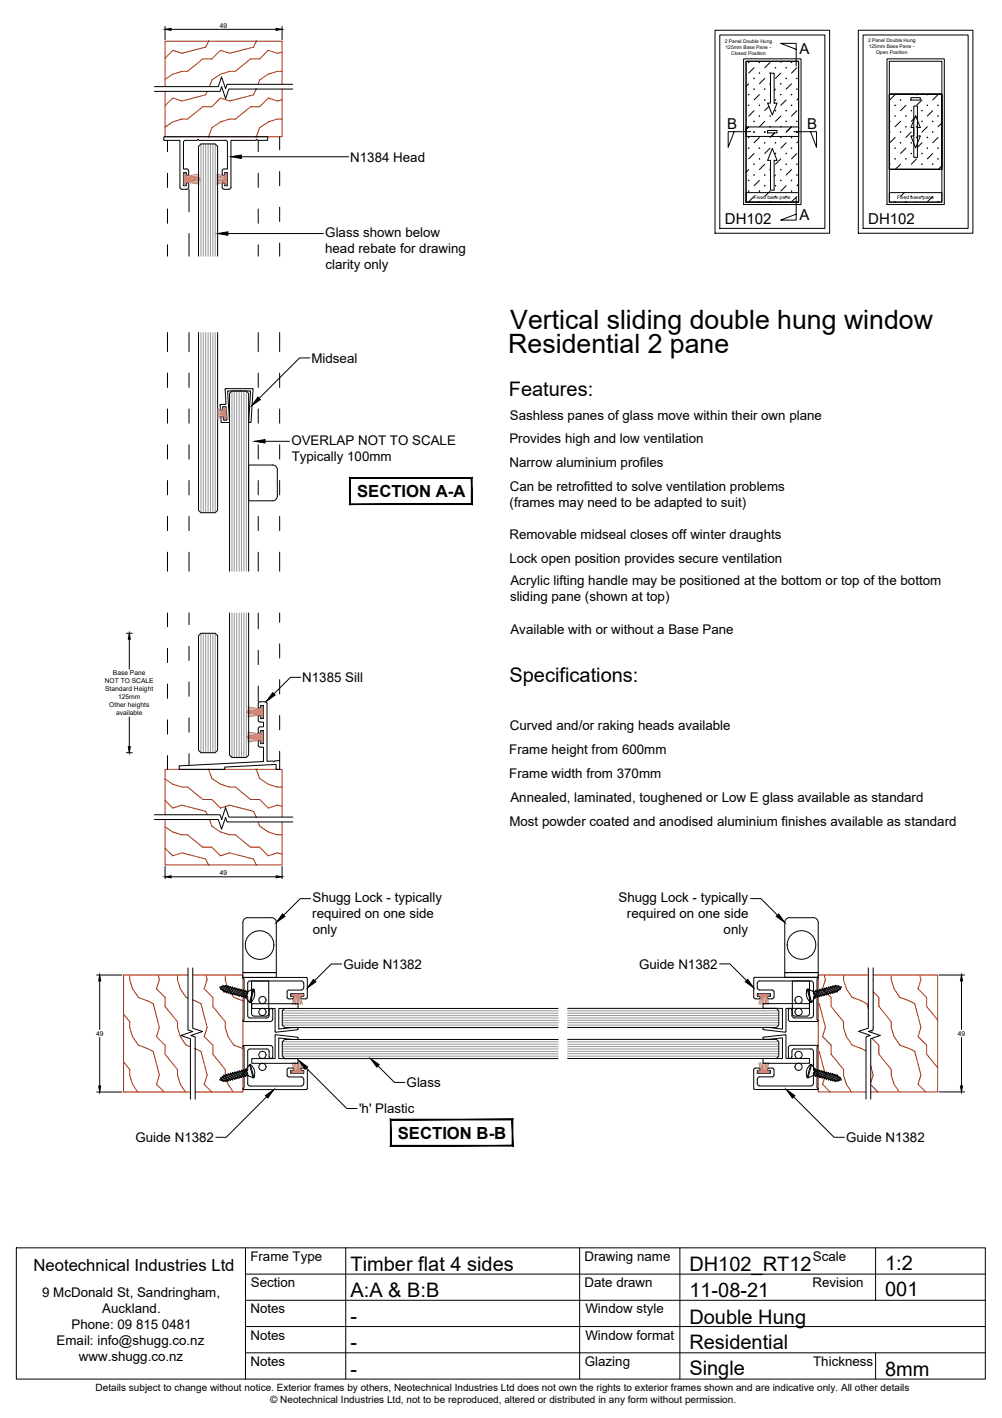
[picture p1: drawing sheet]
<svg xmlns="http://www.w3.org/2000/svg" width="210mm" height="297mm" viewBox="0 0 210 297" stroke-linecap="round" stroke-linejoin="round" font-family="sans-serif">
<!-- layer: APL Notes -->
<g fill="#000" stroke="#000" stroke-width=".21">
<path d="M98.7 100.2v5.3l.2 .2zM98.7 100.2l.2-.2v5.7zM73.4 100.2h25.3l.2-.2zM73.2 100h25.7l-25.5 .2zM73.2 100l.2 5.5v-5.3zM73.2 100l.2 5.5-.2 .2zM73.4 105.5l-.2 .2 25.5-.2zM73.2 105.7l25.5-.2 .2 .2z"/>
<path d="M107.3 234.6v5.3l.1 .2zM107.3 234.6l.1-.2v5.7zM81.9 234.6h25.4l.1-.2zM81.8 234.4h25.6l-25.5 .2zM81.8 234.4l.1 5.5v-5.3zM81.8 234.4l.1 5.5-.1 .2zM81.9 239.9l-.1 .2 25.5-.2zM81.8 240.1l25.5-.2 .1 .2z"/>
</g>
<!-- layer: Glass -->
<g fill="#fff" stroke="#fff" stroke-width=".21">
<path d="M52.1 97.4h5.2zM52.1 97.4h5.2z"/>
<path d="M52.1 97.4l5.3 .1zM52.1 97.4l5.3 .1z"/>
<path d="M52.1 97.5h5.5zM52.1 97.5h5.5z"/>
<path d="M52.1 97.5l5.6 .1zM52.1 97.5l5.6 .1h-5.6z"/>
<path d="M52.1 97.6l5.8 .2-.2-.2zM52.1 97.6l5.8 .2h-5.8z"/>
<path d="M52.1 97.8l5.9 .1-.1-.1zM52.1 97.8l5.9 .1h-5.9z"/>
<path d="M52.1 97.9l5.9 .2v-.2zM52.1 97.9l5.9 .2h-5.9z"/>
<path d="M52.1 98.1l6 .1-.1-.1zM52.1 98.1l6 .1h-6z"/>
<path d="M52.1 98.2l6 .2v-.2zM52.1 98.2l6 .2h-6z"/>
<path d="M52.1 98.4l6 5.5v-5.5zM52.1 98.4l6 5.5h-6z"/>
<path d="M52.1 103.9l6 .2v-.2zM52.1 103.9l6 .2h-6z"/>
<path d="M52.1 104.1l5.9 .2 .1-.2zM52.1 104.1l5.9 .2h-5.9z"/>
<path d="M52.1 104.3l5.9 .1v-.1zM52.1 104.3l5.9 .1h-5.9z"/>
<path d="M52.1 104.4l5.8 .1 .1-.1zM52.1 104.4l5.8 .1h-5.8z"/>
<path d="M52.1 104.5l5.6 .2 .2-.2zM52.1 104.5l5.6 .2h-5.6z"/>
<path d="M52.1 104.7l5.5 .1 .1-.1zM52.1 104.7l5.5 .1h-5.5z"/>
<path d="M52.1 104.8h5.5zM52.1 104.8h5.3z"/>
<path d="M52.1 104.8h5.3zM52.1 104.8l5.2 .1z"/>
<path d="M52.1 104.9h5.2zM52.1 104.9h5z"/>
</g>
<g fill="none" stroke="#000" stroke-width=".21">
<path d="M41.6 53.7v-23l.5-.6h3l.5 .6v23M41.6 69.7v37.2l.5 .5h3l.5-.5v-37.2M52.1 97.4h5a1.01 1.01 0 0 1 1 1v5.5a1.01 1.01 0 0 1-1 1h-5zM48.1 119.7v-37.3l.5-.5h3l.5 .5v37.3M41.6 133.2l.5-.5h3l.5 .5v24l-.5 .5h-3l-.5-.5zM48.1 128.4v29.8l.5 .5h3l.5-.5v-29.8M57.7 216.8l4.7 .5v.4l-4-.3v4.3h4v1h-9.7v-1h4.9zM57.8 216.2l-.2-.1v-4.8h-4.9v-1h9.7v1h-4v4.3l4-.3v.4l-4.6 .5M116.9 211.3h-57.3l-.5 .4v3l.5 .6h57.3M116.9 217.7h-57.3l-.5 .5v3l.5 .5h57.3M118.9 211.2h43.8l.4 .5v3l-.4 .5h-43.8M118.9 217.7h43.8l.4 .5v3l-.4 .5h-43.8"/>
<path d="M159.9 215.7v-.5l4 .4v-4.4h-4.1v-1h9.8v1h-5v4.9M160 215.7l4.5 .5M164.6 216.1l-.1 .1M164.6 216.9l-.1-.1-4.5 .5M164.6 216.9v4.8h5v1h-9.8v-1h4.1v-4.3l-4 .3v-.4"/>
<circle cx="55" cy="212" r=".75"/>
<circle cx="55" cy="209.5" r=".75"/>
<circle cx="167.3" cy="212" r=".75"/>
<circle cx="167.3" cy="209.5" r=".75"/>
<circle cx="55" cy="223.5" r=".75"/>
<circle cx="55" cy="221" r=".75"/>
<circle cx="167.3" cy="221" r=".75"/>
<circle cx="167.3" cy="223.5" r=".75"/>
</g>
<g fill="none" stroke="#939598" stroke-width=".21">
<path d="M42.1 30.1v23.6M42.6 30.1v23.6M43.1 30.1v23.6M43.6 30.1v23.6M44.1 30.1v23.6M44.6 30.1v23.6M45.1 30.1v23.6M42.1 69.7v37.7M42.6 69.7v37.7M43.1 69.7v37.7M43.6 69.7v37.7M44.1 69.7v37.7"/>
<path d="M44.6 69.7v37.7M45.1 69.7v37.7M48.6 81.9v37.8M49.1 81.9v37.8M49.6 81.9v37.8M50.1 81.9v37.8M50.6 81.9v37.8M51.1 81.9v37.8M51.6 81.9v37.8M42.1 132.7v25M42.6 132.7v25M43.1 132.7v25"/>
<path d="M43.6 132.7v25M44.1 132.7v25M44.6 132.7v25M45.1 132.7v25M48.6 128.4v30.3M49.1 128.4v30.3M49.6 128.4v30.3M50.1 128.4v30.3M50.6 128.4v30.3M51.1 128.4v30.3M51.6 128.4v30.3M59.1 213.2h57.8"/>
<path d="M59.1 213.7h57.8M59.1 214.3h57.8M59.1 212.8h57.8M59.1 212.2h57.8M59.1 211.7h57.8M59.1 214.7h57.8M59.1 219.7h57.8M59.1 219.3h57.8M59.1 218.7h57.8M59.1 218.2h57.8M118.9 213.2h44.2M118.9 213.7h44.2"/>
<path d="M118.9 214.2h44.2M118.9 212.7h44.2M118.9 212.2h44.2M118.9 211.7h44.2M118.9 214.7h44.2M118.9 219.7h44.2M118.9 218.7h44.2M118.9 218.2h44.2M118.9 219.2h44.2M59.1 220.2h57.8M59.1 220.8h57.8M59.1 221.2h57.8"/>
<path d="M118.9 220.7h44.2M118.9 221.2h44.2M118.9 220.2h44.2"/>
</g>
<!-- layer: Text2 -->
<path d="M26.5 132.7h1.2M27.1 133.9v6.3M26.5 157.7h1.2M27.1 150.2v6.2" fill="none" stroke="#000" stroke-width=".21"/>
<path d="M27.1 132.7l.2 1.2h-.4zM26.9 156.4h.4l-.2 1.3z" fill="#000" stroke="#000" stroke-width=".21"/>
<!-- layer: Timber 1 -->
<g fill="#b82e00" stroke="#b82e00" stroke-width=".21">
<circle cx="53.7" cy="28.6" r=".08"/>
<circle cx="43.7" cy="28.6" r=".08"/>
<circle cx="53.7" cy="18.7" r=".08"/>
<circle cx="53.7" cy="8.6" r=".08"/>
<circle cx="43.7" cy="8.6" r=".08"/>
<circle cx="53.7" cy="161.2" r=".08"/>
<circle cx="43.7" cy="161.2" r=".08"/>
<circle cx="53.7" cy="171.2" r=".08"/>
<circle cx="53.7" cy="181.2" r=".08"/>
<circle cx="43.7" cy="181.2" r=".08"/>
<circle cx="50.9" cy="209.6" r=".08"/>
<circle cx="50.9" cy="219.7" r=".08"/>
<circle cx="40.9" cy="219.6" r=".08"/>
</g>
<g fill="none" stroke="#b82e00" stroke-width=".21">
<path d="M43.4 19.1l-.3 .7-5 1.4-1.9-.7-1.6 1.6M43.7 8.6l-.6 1.2-5 1.4-1.9-.7-1.6 1.7M44.4 16.7l-.5 1.4M48.1 15l-1.9 .5-1.8 1.2M53.7 18.7l-.6 1.1-5 1.4-1.9-.7-1.8 1.9h-1.9l-3.2 2.6M53.7 8.6l-.6 1.2-5 1.4-1.9-.7-1.8 1.8h-1.9l-3.2 2.7h-1.2l-1.9 .5-1.6 1.1M59.1 17.7v-9.1h-24.5v9.5M59.1 18.7v9.9h-24.5v-9.5M59.1 10.9l-1 .3-1.9-.7-1.8 1.8h-1.9l-3.2 2.7h-1.2M59.1 15h-1l-1.9 .5-1.8 1.2-.3 1M39.3 24.9h-1.2l-1.9 .6-1.6 1.1M44.4 26.7l-.7 1.9"/>
<path d="M48.1 24.9h1.2M48.1 24.9l-1.9 .6-1.8 1.3M59.1 20.9l-1 .3-1.9-.7-1.8 1.9h-1.9l-3.2 2.6M59.1 24.9h-1l-1.9 .6-1.8 1.3-.7 1.8M34.6 171.7v9.5h24.5v-9M34.6 170.7v-9.5h24.5v10M34.6 167.7l1.6 1.6 1.9-.6 5 1.3M34.6 177.7l1.6 1.6 1.9-.6M34.6 173.2l1.6 1.1 1.9 .6h1.2l3.2 2.6h1.9l1.8 1.8 1.9-.6M34.6 163.2l1.6 1.1M36.2 164.3l1.9 .6h1.2l3.2 2.6h1.9l1.8 1.8 1.9-.6 5 1.3M38.1 178.7l5 1.3 .6 1.2"/>
<path d="M43.1 170l.3 .7M43.7 161.2l.7 1.9M43.9 171.7l.5 1.4M44.4 173.1l1.8 1.2 1.9 .6M44.4 163.1l1.8 1.2M46.2 164.3l1.9 .6M48.1 178.7l5 1.3 .6 1.2M48.1 164.9h1.2l3.2 2.6h1.9l1.8 1.8 1.9-.6 1 .2M48.1 174.9h1.2l3.2 2.6h1.9l1.8 1.8 1.9-.6M53.1 170l.6 1.2M53.7 161.2l.7 1.9 1.8 1.2M54.1 172.2l.3 .9 1.8 1.2 1.9 .6h1"/>
<path d="M56.2 164.3l1.9 .6h1M58.1 178.7l1 .2M25.9 212.4l1.3 1.6v1.3l.6 1.8M27.2 204.2v1l.6 1.9M27.8 207.1l1.2 1.8M27.8 217.2l1.2 1.8M29 208.9l3.1 1.4M29 218.9l3.1 1.3 1.3 5M32.1 210.2l1.3 5.1M33.1 204.2l.3 1M33.4 215.3l-.6 1.9 1.8 1.8v1.8l2.6 3.3v1.1l.6 1.9 1.1 1.7M33.4 205.2l-.6 1.9 1.8 1.8v1.9l2.6 3.2v1.3l.6 1.8 1.2 1.9"/>
<path d="M37.2 204.2v1l.6 1.9 1.2 1.8 .4 .2M39 218.9l.9 .4M39.4 204.2h-13.5v24.6h14M40.4 204.2h10.5v24.6h-10M40.4 209.5l1.7 .8M40.9 219.7l1.2 .5 1.3 5M42.1 210.2l1.3 5.1M43.1 204.2l.3 1M43.4 215.3l-.6 1.9 1.8 1.8v1.8l2.6 3.3v1.1l.6 1.9 1 1.7M43.4 205.2l-.6 1.9 1.8 1.8v1.9l2.6 3.2v1.3l.6 1.8 1.2 1.9M47.2 204.2v1l.6 1.9 1.2 1.8 1.9 .7M49 218.9l1.9 .7"/>
<path d="M171.4 210.1l.2 .1 1.3 5-.6 1.9 1.8 1.8v1.9l2.6 3.2v1.2l.6 1.9 1.1 1.6M172.6 204.2l.3 1-.6 1.9 1.8 1.8v1.9l2.6 3.2v1.2l.6 1.9 1.2 1.8 2.9 1.2M176.7 204.2v1l.6 1.9 1.2 1.8M178.5 208.9l3.1 1.3 .3 1.2M181.9 204.2h-10.5v24.5h10M182.7 217.5l1.4 1.4v1.9M182.7 215.8l-.1 .5M182.9 204.2h13.5v24.5h-14M182.9 205.2h.1M182.9 215.2h.1M182.9 207.7l1.2 1.2v1.9M184.1 210.8l2.6 3.2v1.2l.6 1.9"/>
<path d="M186.7 204.2v1l.6 1.9M187.3 217.1l1.2 1.8 3.1 1.3 1.3 5M187.3 207.1l1.2 1.8M188.5 208.9l3.1 1.3 1.3 5M192.7 204.2l.2 1M192.9 215.2l-.6 1.9 1.8 1.8v1.9l2.3 2.9M192.9 205.2l-.6 1.9 1.8 1.8v1.9l2.3 2.9M25.9 222.4l1.3 1.7v1.1l.6 1.9M27.8 227.1l1 1.7M33.4 225.2l-.6 1.9 1.6 1.7M43.4 225.2l-.6 1.9 1.6 1.7M171.4 220.1l.2 .1 1.3 5-.6 1.9 1.6 1.6"/>
<path d="M182.4 223.3l.5 1.9-.5 1.6M182.4 227.2l1.5 1.5M184.1 220.8l2.6 3.2v1.2l.6 1.9M187.3 227.1l1.1 1.6M192.9 225.2l-.6 1.9 1.6 1.6"/>
</g>
<!-- layer: Shugg Blocks -->
<path d="M61.3 18.7h-13.4l-.6 1.9-.9-2.5-.3 1h-13.8M61.3 17.7h-13.7l-.3 .9-.9-2.5-.7 2h-13.4M32.3 170.7h13.8l.3 1 .9-2.5 .6 2h13.4M32.3 171.7h13.4l.7 2 .9-2.5 .3 1h13.7M39.4 202.8v13l1 .3-2.5 .8 2 .7v12.7M40.4 202.8v12.6l2 .7-2.4 .8 .9 .3v13.1M181.9 202.7v12.7l-2 .7 2.4 .8-.9 .3v13M182.9 202.7v13l-1 .4 2.5 .8-2 .7v12.6" fill="none" stroke="#000" stroke-width=".21"/>
<!-- layer: Dimensions -->
<g fill="none" stroke="#000" stroke-width=".21">
<path d="M34.6 5.5v2.8M35.8 6.1h22M59.1 5.5v2.8M34.6 181.5v2.6M35.8 183.7h22M59.1 181.5v2.6M20.2 204.2h5.4M20.9 205.5v10.2M20.9 217.3v10.2M196.7 204.2h5.3M201.4 205.5v10.2M201.4 217.3v10.2"/>
<path d="M20.2 228.8h5.4M196.7 228.7h5.3"/>
</g>
<path d="M34.6 6.1l1.2-.2v.5zM57.8 5.9l1.3 .2-1.3 .3zM34.6 183.7l1.2-.2v.4zM57.8 183.5l1.3 .2-1.3 .2zM20.9 204.2l.2 1.3h-.4zM201.4 204.2l.2 1.3h-.4zM20.7 227.5h.4l-.2 1.3zM201.2 227.5h.4l-.2 1.2z" fill="#000" stroke="#000" stroke-width=".21"/>
<!-- layer: AlumOutline -->
<g fill="none" stroke="#000" stroke-width=".21">
<path d="M34.4 29.4l-.1-.6 .2-.2h21.4l.2 .2-.2 .6M34.5 29.4h3.2v9.9l.2 .3 1.2 .1 .4-.5M35.1 29.4v2.4M35.1 36.3v3M38.8 29.4l-.3 .2-.1 .2v5.6l.9 .1 .2 .3M38.8 29.4h2.5l.2-.2 .2 .2h5.6M39 38.5l.3-.2 .2 .2M39 36.5l.3 .3 .2-.3M39 36.5v-.3h-.6v2.7h.6v-.4M39.5 35.8v.7M39.5 38.5v.8M39.6 39.7v4.7"/>
<path d="M46.5 35.8v.7l.3 .3 .2-.1v-.5h.6v2.7h-.6v-.6h-.4v1.1l.3 .2 1.1 .1M47.2 29.4l.4 .4M47.6 29.8v5.6l-.9 .1-.2 .3M54.1 29.4v2.4M54.1 36.3v3M56 29.4h-2l-.2-.2-.2 .2h-5.2v9.8l-.4 .4M58.6 28.6v2.8M58.6 35.9v3M35.1 43.8v3M35.1 51.3v2.4M39.6 48.9v4.8M54.1 43.8v3"/>
<path d="M54.1 51.3v2.4M58.6 43.4v3M58.6 50.9v2.8M35.1 69.7v4M35.1 78.2v3M39.6 69.7v4M39.6 78.2v3M54.1 69.7v4M54.1 78.2v3M58.6 69.7v4M58.6 78.2v3M35.1 85.7v3"/>
<path d="M35.1 93.2v3M39.6 85.7v3M39.6 93.2v3M54.1 85.7v3M54.1 93.2v3M58.6 85.7v3M58.6 93.2v3M35.1 100.7v3M35.1 108.2v3M35.1 115.7v4M39.6 100.7v3M39.6 108.2v3"/>
<path d="M39.6 115.7v4M54.1 100.7v3M54.1 108.2v3M54.1 115.7v4M58.6 100.7v3M58.6 108.2v3M58.6 115.7v4M35.1 128.4v2.9M35.1 135.8v3M39.6 128.4v2.5M39.6 135.4v3M54.1 128.4v3.3"/>
<path d="M54.1 136.2v3M58.6 128.4v2M58.6 134.9v3M35.1 143.3v3M35.1 150.8v3M35.1 158.3v2.9M39.6 142.9v3M39.6 150.4v3M39.6 157.9v2.4M54.1 148.1l.2 .3 .3-.3M54.1 148.1v-.7l.2-.3 1.3-.1 .3 .2v12.3l1.2-.1 .3 .2 .1-.2h1l.1 1.6-.1 .1M54.1 152.6v.8l.2 .2 .3-.2v-.4h.6v2.8h-.6v-.4l-.3-.3-.2 .3v.9l.4 .2"/>
<path d="M54.1 143.7v3.3M54.5 156.5h.7v3l-17.5 .9-.2 .6 .2 .1 9.3 .1 .1-.5 10.7-.6 .1 1 .6 .1M54.6 148.1v-.3h.6v2.7h-.6v-.4l-.3-.2-.2 .2v.8l.2 .3 .9 .1v1h-.9l-.2 .3M58.6 142.4v3M58.6 149.9v3M58.6 157.4v1.9M50.9 204.9l.2 .2v8.5l-.2 .3 .1 .1M51 204.7l-.1 .2M51 219l-.1 .1 .2 .3v8.5l-.2 .2 .1 .1M51 219l5.9 .1 .2 .4v1.9a.38 .38 0 0 1-.3 .3 .38 .38 0 0 1-.4-.3v-1.2M51 204.8h13.1M51.9 206v-.3l.5-.2h10.7l.5 .2v1.2l-.2 .4-2.9 .1-.4 .4"/>
<path d="M51.9 206v2.2l-.3 .3 .3 .3v4M56.4 211.6a.37 .37 0 0 1 .4-.4 .37 .37 0 0 1 .3 .4M56.4 211.6l-.1 1.4-.4 .2h-3.5h-.3l-.2-.5M57.1 213.5l-.2 .4-.3 .1h-5.6M57.1 211.6v1.9M60.1 207.8v1.1M64.1 204.7l.3 .3-.1 4.1-.3 .1-.9-.1v-.3h.5v-.7h-2.7v.7l.4-.1 .2 .3-.2 .2h-1l-.2-.3M159.1 205.5l-.4 .2-.1 .3 .1 1.1 .4 .3h2.8l.2 .3 .1 1.2-.4 .3h-.8l-.2-.2 .2-.3h.4v-.6h-2.8v.6l.6 .1v.3l-.9 .1-.4-.2 .1-4.2 13.3-.1-.2 .4v8.5l.3 .2M159.1 205.5h10.8M165.1 211.6a.37 .37 0 0 1 .4-.4 .37 .37 0 0 1 .4 .4M165.1 213.5l.3 .4 .2 .1h5.7M165.1 219.5l.1-.3 .4-.2h5.8l-.3 .4v8.4l.3 .4h-13.4l-.1-4.3 .4-.2 .9 .1v.4h-.6v.6h2.8v-.6h-.6v-.2l.2-.3h.8l.3 .4 .1 1.1-.3 .3-2.8 .1-.4 .2-.1 1.2 .3 .4 .2 .1"/>
<path d="M165.2 211.6v1.9M165.2 219.5v1.9M165.9 211.6l.1 1.4 .4 .2M166.4 219.7l-.4 .3-.1 1.4M166.4 213.2h3.5M166.4 219.7h3.5M169.9 205.5h.2l.3 .5M169.9 219.7l.2 .1 .3 .4M170.4 212.7l-.1 .3-.4 .2M170.4 206v2.2l.3 .3-.3 .3v3.9M171.4 213.8l-.1 .2M51.9 220.2l.2-.4 .3-.1h3.5l.2 .1 .3 .4"/>
<path d="M51.9 220.2v4l-.3 .3 .3 .3v2.2M60.1 225.2l.4 .4M60.1 224.1l.2-.3 1-.1 .2 .3-.2 .2M60.1 224.1v1.1M60.5 225.6h2.6M61.3 224.2h-.4v.6h2.7v-.6h-.3M63.1 225.6h.3l.2 .5v1.1l-.5 .3h-10.7l-.3-.1-.2-.4M63.2 224.2l-.2-.2 .2-.3 1 .1 .2 .3v3.9l-.3 .2h-13.1M159.1 227.5h10.8M165.1 221.4a.37 .37 0 0 0 .4 .3 .37 .37 0 0 0 .4-.3M170.4 227l-.1 .2-.4 .3M170.4 220.2v4l.3 .3-.3 .3v2.2"/>
</g>
<!-- layer: Components -->
<g fill="none" stroke="#000" stroke-width=".21">
<path d="M46.3 87.4v1M46.6 87.3l.1 .1M46.6 87.3l-.3 .1M46.6 85.4l-.1 .5M46.8 87.4v.5M46.8 87.9l.1 .1M46.9 88h.5M47.2 84.7l.1-.1-.1-3.2h5.7l-.3 7M47.2 84.7l-1.1 .1 .1 1 .3 .2M47.4 85.3l-.6-.1-.2 .1M47.4 85.3l.1 2.6-.1 .1M47.7 82l.4 6.4"/>
<path d="M47.7 82l.1-.1h4.6l.1 .1M48.1 88.4l-.2 .1h-1.4l-.2-.1M52.1 88.4l.1 .1 .4-.1M52.5 82l-.4 6.4M46.5 206.7l-.4 .1 .1 .4 .5-.5M46.5 206.6l.3-.1-.1 .2M46.5 206.6l-.3 .4M46.7 207.4l.2 .2M46.9 207.6v.2l.2-.1M47.1 206.6l-.5 .7-.2-.2M47.1 206.6l.3-.2-.1 .2M47.1 206.6h-.4"/>
<path d="M47.1 207.7h.3M47.3 206.6l-.7 .9v-.2M47.3 206.6l.3 .1M47.4 207.7l-.1 .3 .3-.2M47.6 207.8l.2 .1M47.6 206.7l.2-.2v.2M47.6 206.7l-.7 .9M47.8 206.7l-.7 1M47.8 206.7l.2 .1M47.8 207.9v.2l.2-.2M48 207.9l.3 .1v.2l.2-.2M48.2 206.8l-.6 1"/>
<path d="M48.5 208l.2 .1v.2l.3-.1M48.5 206.9l-.3-.1 .1-.2-.3 .2-.6 .9M48.5 206.9l.2-.2v.3h.3l.2-.1-.7 1.1M48.5 206.9l-.7 1M48.7 207l-.7 .9M49 207l-.7 1M49 208.2h.2M49.1 207.1l.3 .1-.7 .9M49.2 208.2v.3l.2-.2M49.4 207.2l.3-.2-.1 .2M49.4 208.3l.2 .1M49.6 207.2l.3 .1 .2-.2v.2"/>
<path d="M49.6 207.2l-.6 1M49.6 208.4v.2l.3-.2M49.9 208.4l.2 .1M49.9 207.3l-.7 .9M50.1 207.3l.2 .1M50.1 207.3l-.7 1M50.1 208.5v.2l.2-.2M50.3 207.4l.3-.2-.1 .3M50.3 208.5l.3 .1M50.3 207.4l-.7 1M50.5 207.5h.3M50.5 207.5l-.6 .9"/>
<path d="M50.6 208.6v.2l.2-.2 .2 .1M50.8 207.5l.2-.1v.2M50.8 207.5l-.7 1M51 207.6l.3 .1M51 207.6l-.7 .9M51 208.7v.2l.2-.1M51.2 208.8h.3M51.3 207.7l.2-.2-.1 .2 .3 .1M51.3 207.7l-.7 .9M51.4 207.7l-.6 .9M51.5 208.8v.3l.1-.1M51.7 208.6l-.2 .2"/>
<path d="M51.7 207.8l-.7 .9M51.9 207.9l-.7 .9M51.9 207.7l1.1-.5-.7 2.8-.7-1zM51.9 207.7l-.2 .1M53 207.2h.2M53.2 207.2a2.34 2.34 0 0 1-.8 2.8M53.2 207.2l-.8 2.8h-.1M169.1 207.2a2.34 2.34 0 0 0 .7 2.8M169.1 207.2l.7 2.8M169.3 207.2h-.2M170 210h-.2M170.4 207.7l-.1-.1 .3 .2"/>
<path d="M170.4 207.7l-1.1-.5 .7 2.8M170.4 207.7l.3 1.3M170.4 207.9l.6 .9M170.6 207.8l.7 .9M170.6 208.6l.2 .2M170.7 209l-.7 1M170.8 208.8v.3l-.1-.1M170.9 207.7l.6 .9M171 207.6l-.2-.1 .1 .2-.3 .1M171 208.8h-.2M171 207.6l.7 1M171.3 208.7v.2l-.3-.1"/>
<path d="M171.3 207.6h-.3M171.3 207.6l.7 .9M171.5 207.5l-.2-.1v.2M171.5 207.5l.7 1M171.7 208.6v.2l-.2-.2-.2 .1M171.8 207.4l-.3 .1M171.8 207.4l.6 1M172 207.4l-.3-.2 .1 .2M172 207.4l.6 1M172 208.5l-.3 .1M172.2 208.5v.2l-.2-.2M172.2 207.3l-.2 .1"/>
<path d="M172.2 207.3l.7 1M172.4 208.4l-.2 .1M172.4 207.3l.7 .9M172.6 208.4v.2l-.2-.2M172.7 207.2l-.3 .1-.2-.2v.2M172.7 207.2l.6 1M172.9 207.1l-.3-.1 .1 .2M172.9 208.3l-.3 .1M173.1 208.2v.3l-.2-.2M173.1 207.1h-.2l.7 1M173.3 207l.7 1M173.3 208.2h-.2"/>
<path d="M173.6 207l.7 .9M173.8 206.9l.2-.1v-.2l.9 1.1M173.8 206.9l-.3-.2 .1 .3h-.3l-.2-.1 .7 1.1M173.8 208l-.2 .1v.2l-.3-.1M173.8 206.9l.7 .9M174 206.8l.7 1M174.3 207.9l-.3 .1v.2l-.2-.2M174.5 207.8v.3l-.2-.2M174.5 206.7l.7 1M174.5 206.7l-.3 .1M174.7 206.7l-.3-.2 .1 .2M174.7 206.7l.7 .9"/>
<path d="M174.7 207.8h-.2M174.9 207.7v.2l-.2-.1M175 206.6l.7 .9v-.2M175 206.6l-.3 .1M175.2 206.5l.5 .8 .2-.2M175.2 206.5l-.3-.1 .1 .2M175.2 206.5l.4 .1M175.2 207.7h-.3M175.4 207.6v.2l-.2-.1M175.6 207.4l-.2 .2M175.8 206.7h.4l-.1 .5-.6-.7 .6 .5M46.2 226l.6 .5-.6-.8-.1 .5 .4 .1"/>
<path d="M46.4 225.9l.2-.2 .5 .7M46.6 225.7v-.2l.7 .9M46.7 226.4h.4M46.9 225.4l.7 .9M46.9 225.4l-.2 .2M47.1 225.3l-.2-.1v.2M47.1 225.3l.7 1M47.3 226.4l.1 .2-.3-.2M47.4 225.3l.6 .9 .3 .2-.1-.2 .3-.1M47.4 225.3h-.3M47.6 225.2l-.3-.2 .1 .3M47.6 225.2l.6 1"/>
<path d="M47.6 226.3l-.3 .1M47.8 226.3v.2l-.2-.2M47.8 225.1l.7 1M47.8 225.1l-.2 .1M48 225.1l.7 .9M48 226.2l-.2 .1M48 225.1l-.2-.2v.2M48.3 225l.7 1M48.5 224.9l-.2-.1v.2l-.3 .1M48.5 224.9l.7 1.2-.5-.1v.2l-.2-.1M48.7 224.9l.7 .9-.3 .1M49 224.8l-.3-.2v.3h-.2"/>
<path d="M49 224.8l.6 1M49.2 224.8h-.2M49.2 224.8l.7 .9M49.4 224.7l-.2-.2v.3M49.4 224.7l.7 1M49.6 225.8l.1 .2-.3-.2M49.6 224.6l-.2 .1M49.6 224.6l.7 1M49.9 224.6l-.3-.2v.2M49.9 224.6l.6 .9M50.1 225.7v.2l-.2-.2-.3 .1M50.1 224.5l-.2 .1"/>
<path d="M50.1 224.5l.7 1M50.3 224.5l-.2-.2v.2M50.3 225.6l-.2 .1M50.3 224.5l.7 .9M50.5 225.5l.1 .2-.3-.1M50.6 224.4l-.3 .1M50.6 224.4l.7 .9M50.8 225.5h-.3M50.8 224.3l.6 1M51 225.4v.2l-.2-.1M51 224.3h-.2l-.2-.1v.2M51 224.3l.7 .9"/>
<path d="M51.2 224.2l-.2-.2v.3M51.2 224.2l.7 .9M51.3 225.3l-.3 .1M51.5 224.1l-.3 .1M51.5 224.1l.2 .3M51.6 224l-.1-.1v.2M51.7 225.2l-.3 .1 .1 .2-.2-.2M51.7 225.2l.2 .1M52.3 223l.7 2.8-1.1-.5-.3-1.3zM52.4 223a2.34 2.34 0 0 1 .8 2.7M52.4 223l.8 2.7M52.4 223h-.1"/>
<path d="M53.2 225.7l-.2 .1M169.8 223l-.7 2.7 .2 .1M169.8 223h.2M169.8 222.9a2.34 2.34 0 0 0-.7 2.8M170 223l-.7 2.8 1.1-.5M170 223l.7 1M170.6 225.2l.3 .1-.1 .2 .2-.2M170.6 225.2l-.2 .1M170.7 224l.1-.1v.2M170.7 224l-.3 1.3M170.8 224.1l.2 .1M170.8 224.1l-.2 .3"/>
<path d="M171 224.2l.3-.2v.3M171 225.3l.3 .1M171 224.2l-.6 .9M171.3 224.3h.2l.2-.1v.2M171.3 224.3l-.7 .9M171.3 225.4v.2l.2-.1M171.5 225.5h.3M171.5 224.3l-.6 1M171.7 224.4h.3M171.7 224.4l-.7 .9M171.8 225.5l-.1 .2 .3-.1M172 225.6h.2"/>
<path d="M172 224.4l.2-.1v.2M172 224.4l-.7 1M172.2 224.5l.2 .1M172.2 224.5l-.7 1M172.2 225.6v.3l.2-.2 .3 .1M172.4 224.6l.2-.2v.2M172.4 224.6l-.6 .9M172.6 224.6l.3 .1M172.6 224.6l-.6 1M172.7 225.8l-.1 .2 .3-.2M172.9 224.7l.2-.2v.3M172.9 224.7l-.7 .9"/>
<path d="M173.1 224.8h.2M173.1 224.8l-.7 .9M173.3 224.8l.3-.2v.3h.2M173.3 224.8l-.6 1M173.6 224.9l-.7 .9 .2 .1M173.8 224.9l.2-.1v.2l.3 .1M173.8 224.9l-.7 1.2 .2-.2 .3 .1-.1 .2 .3-.1M174 225l-.7 .9M174.2 226.2l.3 .1M174.3 225.1l-.7 .9M174.3 225.1l.2-.2v.2M174.5 225.1l-.7 1"/>
<path d="M174.5 225.1l.2 .1M174.5 226.3l-.1 .2 .3-.2M174.7 225.2l.2-.2v.2M174.7 225.2l-.7 .9M174.7 226.3l.3 .1M174.9 225.2l-.9 1.2v-.3h-.2M174.9 225.2l.3 .1M175 226.4l-.1 .2 .3-.2M175.2 225.3l.2-.2v.3M175.2 225.3l-.7 1M175.4 225.4l-.7 .9M175.4 225.4l.2 .1"/>
<path d="M175.6 226.3l-.4 .1M175.7 225.7v-.3l-.7 1M175.9 225.8l-.2-.1-.5 .7M176.1 225.9l-.6 .6 .6-.8 .1 .5-.4 .1"/>
</g>
<!-- layer: WeatherStrip -->
<g fill="none" stroke="#b85c73" stroke-width=".21">
<path d="M38.5 36.3h.4v2.4h-.4zM38.7 36.3v2.4M38.9 37.5h3M38.9 38.1l2.8 .5M38.9 37.9l2.8 .3M41.7 37.2l-2.8 .1h3M41.7 36.5l-2.8 .4M41.7 36.8l-2.8 .3M41.9 37.7h-3l2.8 .2M45.4 36.5l1.7 .4M45.4 36.8l1.7 .3M45.4 37.2l1.7 .1"/>
<path d="M45.4 37.5h1.7M47.1 36.3h.4v2.4h-.4zM47.1 38.1l-1.7 .5M47.1 37.9l-1.7 .3M47.1 37.7l-1.7 .2M47.3 36.3v2.4M45.5 85.5l1.5 .5M45.5 85.9l1.5 .3M45.5 86.2l1.5 .2M45.5 86.6h1.5M47 85.4h.4v2.4h-.4zM47 87.2l-1.5 .5"/>
<path d="M47 87l-1.5 .3M47 86.8l-1.5 .2M47.2 85.4v2.4M51.7 154.4h3M51.7 154.6h3l-2.8 .1M51.7 149.1h3M51.7 149.3h3l-2.8 .2M51.9 154l2.8 .2h-3M51.9 153.3l2.8 .5M51.9 153.7l2.8 .3M51.9 148.8l2.8 .1h-3M51.9 148.1l2.8 .4"/>
<path d="M51.9 148.4l2.8 .3M54.7 153.2h.4v2.4h-.4zM54.7 147.9h.4v2.4h-.4zM54.7 155l-2.8 .4M54.7 154.8l-2.8 .3M54.7 149.7l-2.8 .5M54.7 149.5l-2.8 .3M54.9 147.9v2.4M54.9 153.2v2.4M61.1 208.2h2.4v.4h-2.4zM61.1 208.4h2.4M61.7 208.6l-.5 1.8"/>
<path d="M61.9 208.6l-.3 1.8M62.1 208.6l-.2 1.8M62.3 208.6v1.8M62.5 208.6l.1 1.8M62.7 208.6l.3 1.8M62.9 208.6l.4 1.8M158.8 208.2h2.4v.4h-2.4zM158.8 208.4h2.4M159.4 208.6l-.4 1.8M159.6 208.6l-.3 1.8M159.8 208.6l-.1 1.8M160 208.6v1.8"/>
<path d="M160.2 208.6l.2 1.8M160.4 208.6l.3 1.8M160.6 208.6l.5 1.8M61.1 224.4h2.4v.4h-2.4zM61.1 224.5h2.4M61.2 222.6l.5 1.8M61.6 222.6l.3 1.8M61.9 222.6l.2 1.8M62.3 222.6v1.8M62.6 222.6l-.1 1.8M63 222.6l-.3 1.8M63.3 222.6l-.4 1.8"/>
<path d="M158.8 224.3h2.4v.4h-2.4zM158.8 224.5h2.4M159 222.6l.4 1.7M159.3 222.6l.3 1.7M159.7 222.6l.1 1.7M160 222.6v1.7M160.4 222.6l-.2 1.7M160.7 222.6l-.3 1.7M161.1 222.6l-.5 1.7"/>
</g>
<!-- layer: TitleBlock -->
<g fill="none" stroke="#000" stroke-width=".21">
<path d="M149.8 6.3h24v42.6h-24zM150.8 7.3h22v40.5h-22zM155.8 12.3h12v30.5h-12zM156.3 12.8h11v15.8h-11zM156.3 12.8h11v29.5h-11zM156.8 17.6l-.5 .5M158 14.2l-1.2 1.1M159.1 19.8l-1.1 1.1M160.2 16.4l-1.1 1.2M161.3 13.1l-1.1 1.1M161.4 15.3h.8v6.3h.6l-1 2.5-1-2.5h.6zM161.4 19.7l-.1 .1"/>
<path d="M162.4 18.7l-.2 .3M163.6 15.3l-1.2 1.1M163.8 12.8l-.2 .3M165.8 17.6l-1.1 1.1M166.8 10.3l-3.3-1.2h3.3v4.7M166.9 14.2l-1.1 1.1M179.8 6.3h24v42.6h-24zM180.8 7.3h22v40.5h-22zM185.8 12.3h12v30.5h-12zM186.3 12.8h11v29.5h-11zM186.3 19.7h11v15.8h-11h11v-15.8h-11v15.8zM187.5 19.8l-1.1 1.1"/>
<path d="M189.9 19.7l-.1 .1M196.5 19.8l-1.1 1.1M153.8 27.6l-1.3 3.2v-3.2h4.8M156.3 26.6h11v15.7h-11zM156.8 26.6l-.5 .5M156.8 35.5l-.5 .6M158 23.2l-1.2 1.1M158 32.2l-1.2 1.1M159.1 28.8l-1.1 1.1M159.1 37.8l-1.1 1.1M160.2 25.4l-1.1 1.2M160.2 34.4l-1.1 1.1"/>
<path d="M160.8 27.3h2v.5h-2zM161.1 22.3l-.9 .9M161.3 31l-1.1 1.2M161.4 37.7l-.1 .1M161.8 31.1l1 2.5h-.6v6.2h-.8v-6.2h-.6zM162.3 27.8l-1 1M162.4 36.7l-.2 .2M163.6 24.3l-1.2 1.1M163.6 33.3l-1.2 1.1M164.7 20.9l-1.1 1.2M164.7 29.9l-1.1 1.1M164.7 38.9l-1.1 1.1"/>
<path d="M165.8 26.6l-1.1 1.1M165.8 35.5l-1.1 1.2M166.3 27.6h4.7v3.2l-1.2-3.2M166.9 23.2l-1.1 1.1M166.9 32.2l-1.1 1.1M167.3 20.6l-.4 .3M167.3 29.6l-.4 .3M167.3 38.6l-.4 .3M186.4 23.2l-.1 .1M186.4 32.2l-.1 .1M187.5 28.8l-1.1 1.1M188.7 25.4l-1.2 1.2"/>
<path d="M188.7 34.4l-1.1 1.1M189.8 22.1l-1.1 1.1M189.8 31l-1.1 1.2M190.8 20.5h2v.5h-2zM190.9 27.7l-1.1 1.1M191.4 22.2h.8v6.3h.6l-1 2.5-1-2.5h.6zM191.4 24.9l-.5 .5M191.8 24.2l1 2.5h-.6v6.3h-.8v-6.3h-.6zM191.9 24.4l-.3 .3M192 33.3l-1.1 1.1M193.1 20.9l-1.1 1.2M193.1 29.9l-.9 1"/>
<path d="M194.3 26.6l-1.2 1.1M195.4 23.2l-1.1 1.1M195.4 32.2l-1.1 1.1M196.5 28.8l-1.1 1.1M197.3 25.7l-.8 .9M197.3 34.7l-.7 .8M156.3 40.4h11v1.9h-11zM158 41.2l-1.2 1.1M161.3 40l-1.1 1.2M163.6 42.3h-.1M166.8 41.3v4.8h-3.3l3.3-1.2M166.9 41.2l-1.1 1.1"/>
<path d="M186.3 40.4h11v1.9h-11zM186.4 41.2h-.1M189.4 40.4l-.7 .8M192 42.3h-.1M195.4 41.2l-1.1 1.1"/>
</g>
<g fill="#000" stroke="#000" stroke-width=".21">
<circle cx="156.8" cy="19.8" r=".06"/>
<circle cx="156.8" cy="13.1" r=".06"/>
<circle cx="158" cy="16.4" r=".06"/>
<circle cx="158" cy="18.7" r=".06"/>
<circle cx="159.1" cy="13.1" r=".06"/>
<circle cx="159.1" cy="15.3" r=".06"/>
<circle cx="160.2" cy="18.7" r=".06"/>
<circle cx="161.3" cy="15.3" r=".06"/>
<circle cx="161.3" cy="17.6" r=".06"/>
<circle cx="162.4" cy="14.2" r=".06"/>
<circle cx="163.6" cy="17.6" r=".06"/>
<circle cx="163.6" cy="19.8" r=".06"/>
<circle cx="164.7" cy="16.4" r=".06"/>
<circle cx="164.7" cy="14.2" r=".06"/>
<circle cx="165.8" cy="13.1" r=".06"/>
<circle cx="165.8" cy="19.8" r=".06"/>
<circle cx="166.9" cy="16.4" r=".06"/>
<circle cx="166.9" cy="18.7" r=".06"/>
<circle cx="192" cy="19.8" r=".06"/>
<circle cx="194.3" cy="19.8" r=".06"/>
<circle cx="156.8" cy="28.8" r=".06"/>
<circle cx="156.8" cy="22.1" r=".06"/>
<circle cx="156.8" cy="37.8" r=".06"/>
<circle cx="156.8" cy="31" r=".06"/>
<circle cx="158" cy="27.7" r=".06"/>
<circle cx="158" cy="25.4" r=".06"/>
<circle cx="158" cy="34.4" r=".06"/>
<circle cx="158" cy="36.7" r=".06"/>
<circle cx="159.1" cy="24.3" r=".06"/>
<circle cx="159.1" cy="22.1" r=".06"/>
<circle cx="159.1" cy="31" r=".06"/>
<circle cx="159.1" cy="33.3" r=".06"/>
<circle cx="160.2" cy="20.9" r=".06"/>
<circle cx="160.2" cy="36.7" r=".06"/>
<circle cx="160.2" cy="29.9" r=".06"/>
<circle cx="160.2" cy="27.7" r=".06"/>
<circle cx="160.2" cy="38.9" r=".06"/>
<circle cx="161.3" cy="35.5" r=".06"/>
<circle cx="161.3" cy="24.3" r=".06"/>
<circle cx="161.3" cy="26.5" r=".06"/>
<circle cx="162.4" cy="38.9" r=".06"/>
<circle cx="162.4" cy="32.2" r=".06"/>
<circle cx="162.4" cy="20.9" r=".06"/>
<circle cx="162.4" cy="29.9" r=".06"/>
<circle cx="162.4" cy="23.2" r=".06"/>
<circle cx="163.6" cy="26.5" r=".06"/>
<circle cx="163.6" cy="28.8" r=".06"/>
<circle cx="163.6" cy="37.8" r=".06"/>
<circle cx="163.6" cy="35.5" r=".06"/>
<circle cx="164.7" cy="32.2" r=".06"/>
<circle cx="164.7" cy="23.2" r=".06"/>
<circle cx="164.7" cy="25.4" r=".06"/>
<circle cx="164.7" cy="34.4" r=".06"/>
<circle cx="165.8" cy="37.8" r=".06"/>
<circle cx="165.8" cy="28.8" r=".06"/>
<circle cx="165.8" cy="22.1" r=".06"/>
<circle cx="165.8" cy="31" r=".06"/>
<circle cx="166.9" cy="25.4" r=".06"/>
<circle cx="166.9" cy="34.4" r=".06"/>
<circle cx="166.9" cy="27.7" r=".06"/>
<circle cx="166.9" cy="36.7" r=".06"/>
<circle cx="186.4" cy="27.7" r=".06"/>
<circle cx="186.4" cy="34.4" r=".06"/>
<circle cx="186.4" cy="25.4" r=".06"/>
<circle cx="187.5" cy="31" r=".06"/>
<circle cx="187.5" cy="22.1" r=".06"/>
<circle cx="187.5" cy="33.3" r=".06"/>
<circle cx="187.5" cy="24.3" r=".06"/>
<circle cx="188.6" cy="27.7" r=".06"/>
<circle cx="188.6" cy="20.9" r=".06"/>
<circle cx="188.6" cy="29.9" r=".06"/>
<circle cx="189.8" cy="24.3" r=".06"/>
<circle cx="189.8" cy="26.5" r=".06"/>
<circle cx="189.8" cy="33.3" r=".06"/>
<circle cx="190.9" cy="23.2" r=".06"/>
<circle cx="190.9" cy="29.9" r=".06"/>
<circle cx="190.9" cy="32.2" r=".06"/>
<circle cx="192" cy="26.5" r=".06"/>
<circle cx="192" cy="28.8" r=".06"/>
<circle cx="193.1" cy="34.4" r=".06"/>
<circle cx="193.1" cy="25.4" r=".06"/>
<circle cx="193.1" cy="32.2" r=".06"/>
<circle cx="193.1" cy="23.2" r=".06"/>
<circle cx="194.3" cy="31" r=".06"/>
<circle cx="194.3" cy="22.1" r=".06"/>
<circle cx="194.3" cy="28.8" r=".06"/>
<circle cx="195.4" cy="34.4" r=".06"/>
<circle cx="195.4" cy="25.4" r=".06"/>
<circle cx="195.4" cy="27.7" r=".06"/>
<circle cx="196.5" cy="31" r=".06"/>
<circle cx="196.5" cy="22.1" r=".06"/>
<circle cx="196.5" cy="24.3" r=".06"/>
<circle cx="196.5" cy="33.3" r=".06"/>
<circle cx="156.8" cy="40" r=".06"/>
<circle cx="159.1" cy="42.3" r=".06"/>
<circle cx="159.1" cy="40" r=".06"/>
<circle cx="161.3" cy="42.3" r=".06"/>
<circle cx="162.4" cy="41.2" r=".06"/>
<circle cx="164.7" cy="41.2" r=".06"/>
<circle cx="165.8" cy="40" r=".06"/>
<circle cx="187.5" cy="42.3" r=".06"/>
<circle cx="189.8" cy="42.3" r=".06"/>
<circle cx="190.9" cy="41.2" r=".06"/>
<circle cx="193.1" cy="41.2" r=".06"/>
<circle cx="196.5" cy="42.3" r=".06"/>
</g>
<!-- layer: Components 3 -->
<g fill="none" stroke="#000" stroke-width=".21">
<path d="M51.9 192.2a1.01 1.01 0 0 0-1 1v10.5h7v-10.5a1.01 1.01 0 0 0-1-1M51.9 192.2h5M165.4 192.2a1.01 1.01 0 0 0-1 1v10.5h7v-10.5a1.01 1.01 0 0 0-1-1M165.4 192.2h5M50.9 203.7h7v1.1h-7zM55.8 212.8h.2l.3-.4v-6.9h-3.6l.1 7.1 .4 .2 2.6 .1M164.4 203.7h7v1h-7zM166 205.5h3.6v6.8l-.3 .5h-2.8l-.5-.2z"/>
<circle cx="54.4" cy="198" r="3"/>
<circle cx="167.9" cy="197.9" r="3"/>
</g>
<!-- layer: Title Block -->
<g fill="none" stroke="#000" stroke-width=".21">
<path d="M50.6 32.8h22.5M47.7 48.9h20M64.9 75h-2.1l-8.5 8.4M55.5 92.4h5.1M63 141.9h-2.2l-3.4 3.5M65.1 188.2h-2.2l-3.5 3.5M157.2 188.2h2.2l3.5 3.5M71.6 201.9h-2.2l-3.5 3.5M150.7 201.9h2.2l3.5 3.5M55.9 229.8l-8.5 8.4h-2.2M64.2 223.7l8.4 8.5h2.2M79.2 223.3l3.4 3.4h2.2"/>
<path d="M166.3 229.8l8.4 8.4h2.2M3.4 261.4h203v27.5h-203zM51.4 266.9h155M51.4 272.4h155M51.4 277.9h155M51.4 261.4v27.5M72.4 261.4v27.5M121.4 261.4v27.5M142.4 261.4v27.5M183.4 261.4v11M51.4 283.4h155M183.4 283.4v5.5"/>
</g>
<g fill="#000" stroke="#000" stroke-width=".21">
<path d="M48.4 32.8l2.2-.3v.7zM45.6 48.9l2.1-.3v.7zM54 83.2l.5 .5-1.8 1.3zM53.4 92.4l2.1-.3v.7zM57.1 145.1l.5 .5-1.8 1.3zM59.2 191.5l.5 .5-1.8 1.2zM163.1 191.5l1.3 1.7-1.8-1.2zM65.7 205.2l.5 .5-1.8 1.2zM156.6 205.1l1.3 1.8-1.8-1.3zM55.6 229.5l1.8-1.3-1.3 1.8zM62.6 222.2l1.8 1.3-.5 .5zM77.6 221.7l1.8 1.3-.5 .5z"/>
<path d="M164.7 228.2l1.8 1.3-.5 .5z"/>
</g>
<g font-size="5.6">
<text x="106.9" y="68.9">Vertical sliding double hung window</text>
<text x="106.5" y="73.9">Residential 2 pane</text>
</g>
<g font-size="4.2">
<text x="106.6" y="82.9">Features:</text>
<text x="106.7" y="142.9">Specifications:</text>
<text x="73.4" y="266.2">Timber flat 4 sides</text>
<text x="144.4" y="266.2">DH102_RT12</text>
<text x="185.4" y="265.9">1:2</text>
<text x="73.4" y="271.7">A:A &amp; B:B</text>
<text x="144.4" y="271.6">11-08-21</text>
<text x="185.4" y="271.6">001</text>
<text x="73.4" y="277.2">-</text>
<text x="144.4" y="277.2">Double Hung</text>
<text x="73.4" y="282.7">-</text>
<text x="144.4" y="282.6">Residential</text>
<text x="73.4" y="288.2">-</text>
<text x="144.4" y="288.1">Single</text>
<text x="185.4" y="288.2">8mm</text>
</g>
<g font-size="3.5">
<text x="74.8" y="104.1">SECTION A-A</text>
<text x="83.3" y="238.5">SECTION B-B</text>
<text x="7" y="266.3">Neotechnical Industries Ltd</text>
</g>
<g font-size="3.1">
<text x="167.5" y="11.3">A</text>
<text x="152.3" y="27">B</text>
<text x="169.1" y="27">B</text>
<text x="151.8" y="47">DH102</text>
<text x="167.5" y="46.1">A</text>
<text x="181.9" y="47">DH102</text>
</g>
<g font-size="2.8">
<text x="73.4" y="33.8">N1384 Head</text>
<text x="68.1" y="53">head rebate for drawing</text>
<text x="68.1" y="49.7">Glass shown below</text>
<text x="68.2" y="56.4">clarity only</text>
<text x="65.2" y="76">Midseal</text>
<text x="106.8" y="87.9">Sashless panes of glass move within their own plane</text>
<text x="61" y="93.2">OVERLAP NOT TO SCALE</text>
<text x="106.7" y="92.9">Provides high and low ventilation</text>
<text x="61.1" y="96.5">Typically 100mm</text>
<text x="106.7" y="97.9">Narrow aluminium profiles</text>
<text x="106.8" y="106.3">(frames may need to be adapted to suit)</text>
<text x="106.8" y="102.9">Can be retrofitted to solve ventilation problems</text>
<text x="106.7" y="112.9">Removable midseal closes off winter draughts</text>
<text x="106.7" y="117.9">Lock open position provides secure ventilation</text>
<text x="106.8" y="126">sliding pane (shown at top)</text>
<text x="106.9" y="122.6">Acrylic lifting handle may be positioned at the bottom or top of the bottom</text>
<text x="106.9" y="132.9">Available with or without a Base Pane</text>
<text x="63.3" y="142.9">N1385 Sill</text>
<text x="106.8" y="152.9">Curved and/or raking heads available</text>
<text x="106.7" y="157.9">Frame height from 600mm</text>
<text x="106.7" y="162.9">Frame width from 370mm</text>
<text x="106.9" y="167.9">Annealed, laminated, toughened or Low E glass available as standard</text>
<text x="106.7" y="172.9">Most powder coated and anodised aluminium finishes available as standard</text>
<text x="65.5" y="189">Shugg Lock - typically</text>
<text x="129.6" y="189">Shugg Lock - typically</text>
<text x="65.4" y="192.3">required on one side</text>
<text x="65.5" y="195.7">only</text>
<text x="131.3" y="192.3">required on one side</text>
<text x="151.6" y="195.7">only</text>
<text x="71.9" y="203">Guide N1382</text>
<text x="133.9" y="202.9">Guide N1382</text>
<text x="85.2" y="227.8">Glass</text>
<text x="75.2" y="233.2">'h' Plastic</text>
<text x="28.4" y="239.3">Guide N1382</text>
<text x="177.3" y="239.3">Guide N1382</text>
<text x="52.4" y="264.1">Frame Type</text>
<text x="52.5" y="269.7">Section</text>
<text x="122.4" y="264.1">Drawing name</text>
<text x="122.4" y="269.6">Date drawn</text>
<text x="170.2" y="269.6">Revision</text>
<text x="170.3" y="264.2">Scale</text>
<text x="8.8" y="271.8">9 McDonald St, Sandringham,</text>
<text x="21.4" y="275.1">Auckland.</text>
<text x="52.5" y="275.1">Notes</text>
<text x="122.6" y="275.1">Window style</text>
<text x="11.9" y="281.8">Email: info@shugg.co.nz</text>
<text x="15" y="278.5">Phone: 09 815 0481</text>
<text x="52.5" y="280.6">Notes</text>
<text x="122.6" y="280.7">Window format</text>
<text x="16.5" y="285.2">www.shugg.co.nz</text>
<text x="52.5" y="286.1">Notes</text>
<text x="122.5" y="286.2">Glazing</text>
<text x="170.3" y="286.1">Thickness</text>
</g>
<g font-size="2.1">
<text x="20" y="291.4">Details subject to change without notice. Exterior frames by others, Neotechnical Industries Ltd does not own the rights to exterior frames shown and are indicative only. All other details</text>
<text x="56.6" y="293.9">© Neotechnical Industries Ltd, not to be reproduced, altered or distributed in any form without permission.</text>
</g>
<g font-size="1.4">
<text x="46.1" y="5.8">49</text>
<text x="21.9" y="143.1">NOT TO SCALE</text>
<text x="23.7" y="141.5">Base Pane</text>
<text x="22" y="144.8">Standard Height</text>
<text x="22.9" y="148.2">Other heights</text>
<text x="24.3" y="149.8">available</text>
<text x="24.7" y="146.5">125mm</text>
<text x="46.1" y="183.3">49</text>
<text x="20.1" y="217">49</text>
<text x="200.7" y="217">49</text>
</g>
<g font-size="1">
<text x="151.8" y="8.9">2 Panel Double Hung</text>
<text x="152" y="10.2">125mm Base Pane -</text>
<text x="153.2" y="11.5">Closed Position</text>
<text x="181.8" y="8.8">2 Panel Double Hung</text>
<text x="182" y="10.1">125mm Base Pane -</text>
<text x="183.5" y="11.4">Open Position</text>
<text x="157.9" y="41.6">Fixed base pane</text>
<text x="187.9" y="41.6">Fixed base pane</text>
</g>
</svg>
